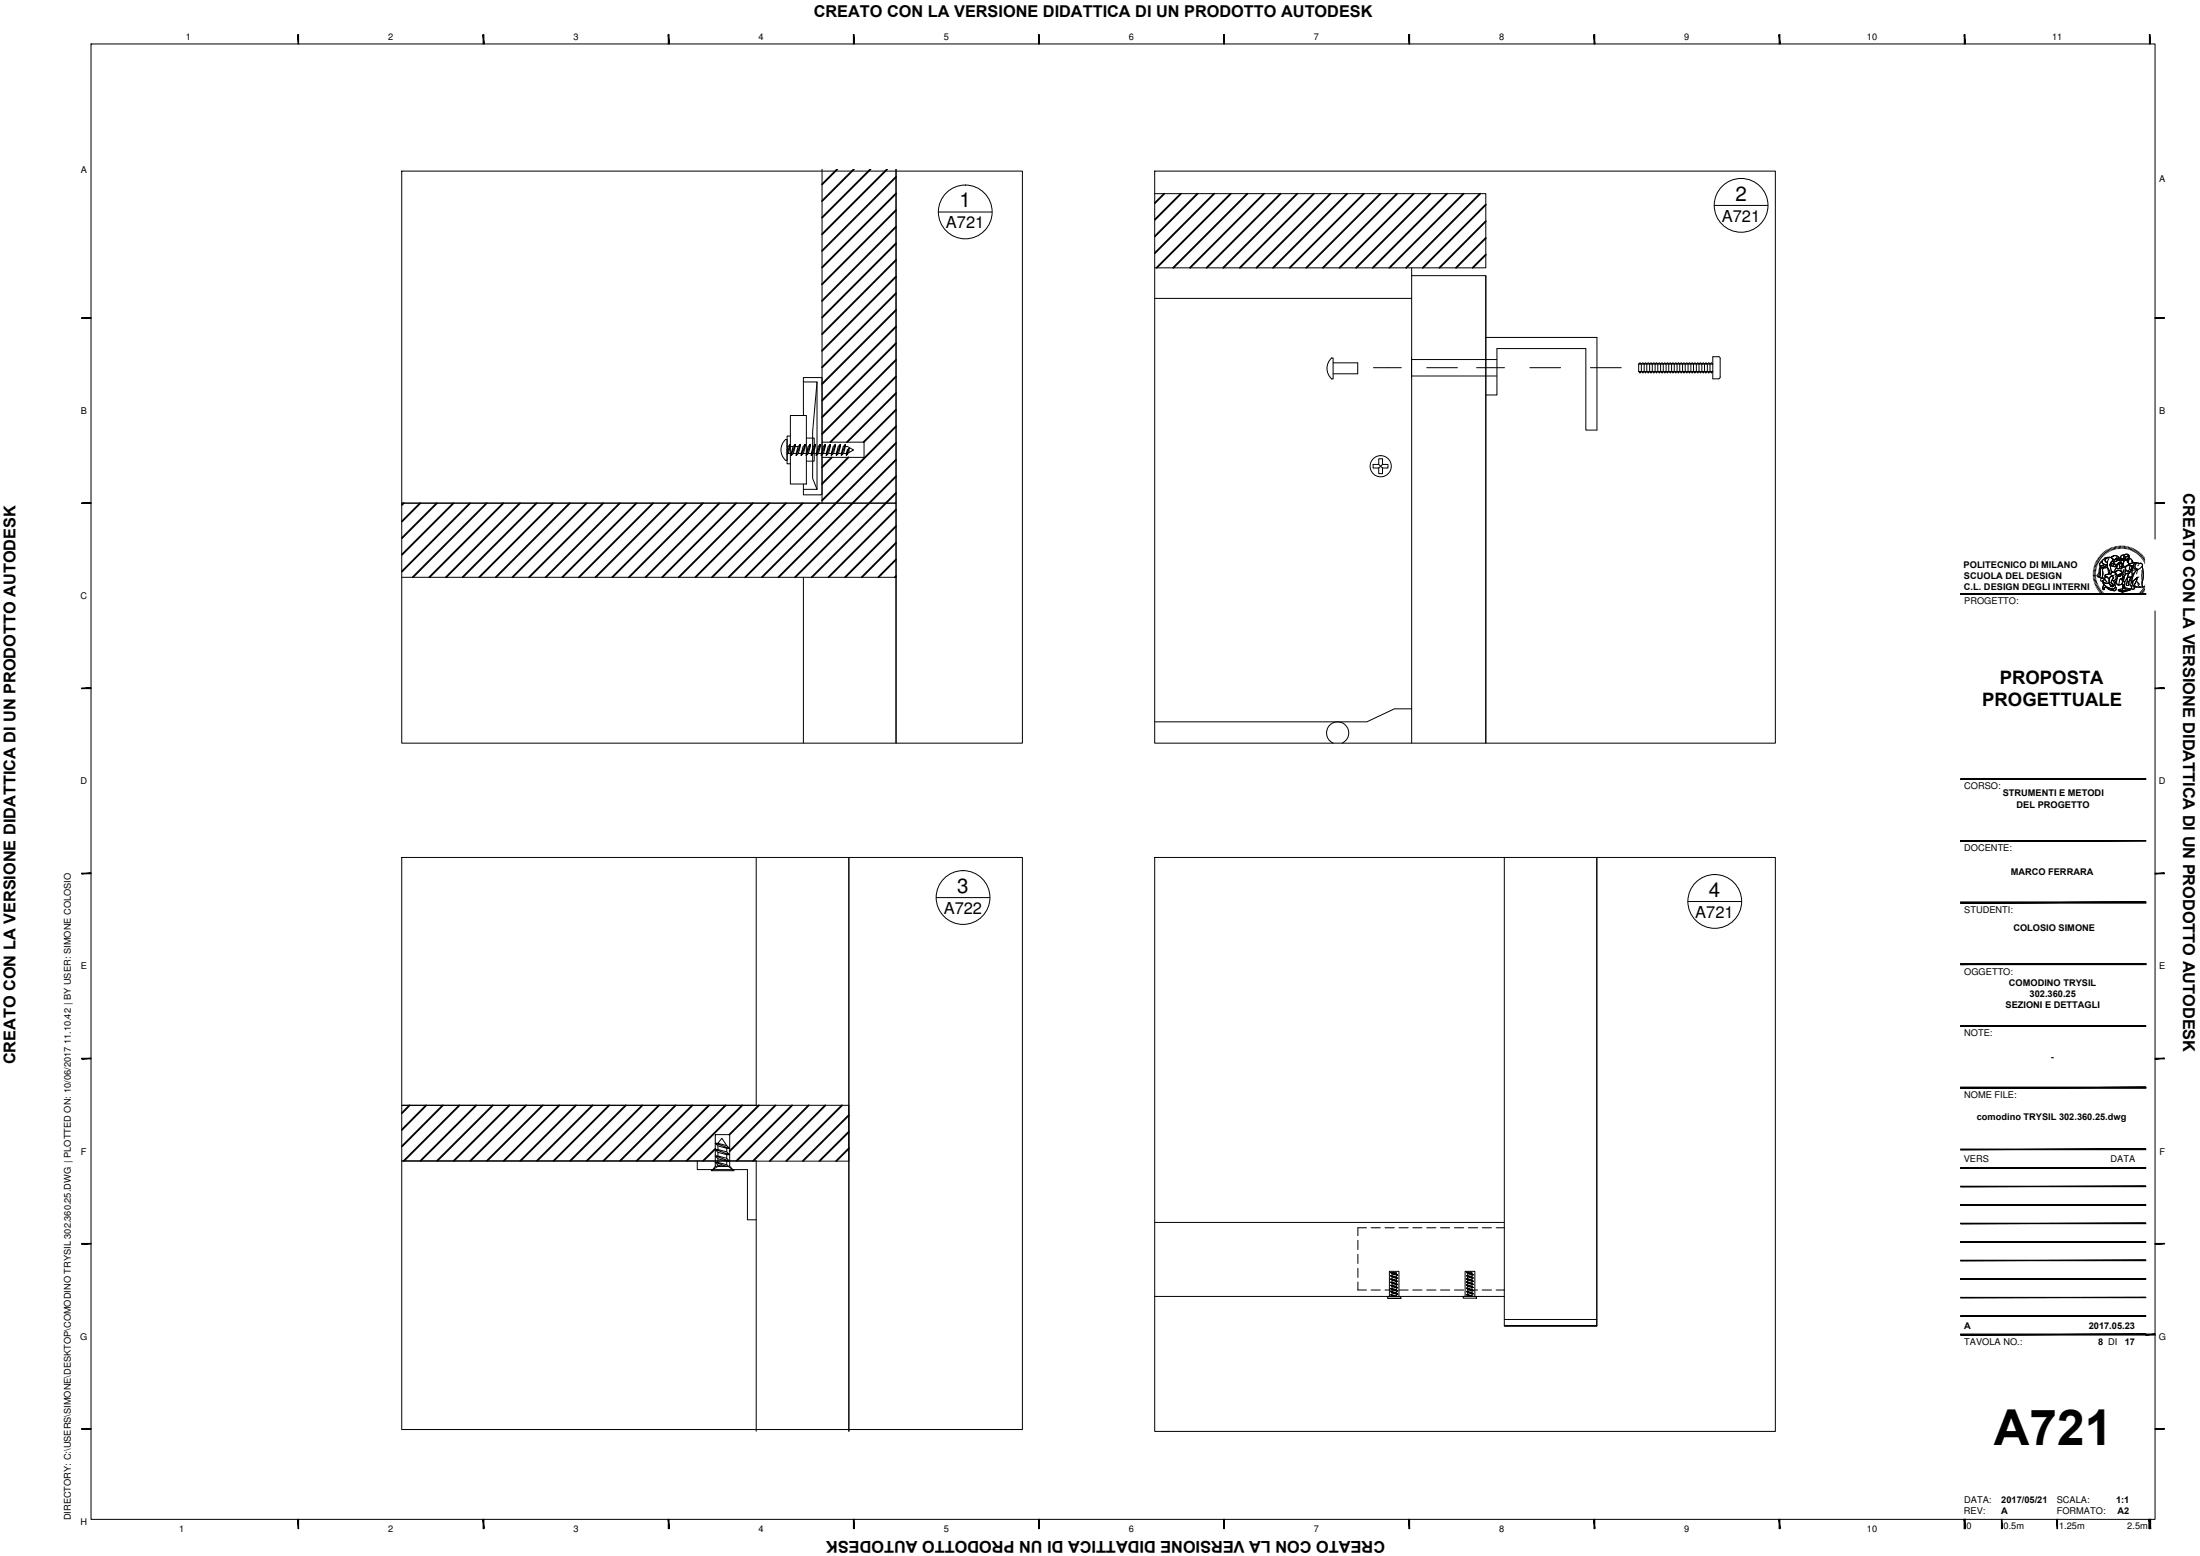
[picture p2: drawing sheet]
<svg xmlns="http://www.w3.org/2000/svg" width="594mm" height="420mm" viewBox="0 0 594 420" stroke-linecap="round" stroke-linejoin="round" font-family="sans-serif">
<g fill="none" stroke="#000" stroke-width=".51">
<path d="M226.1 45.7l-4.1 4.1M230.6 45.7l-8.6 8.6M235.1 45.7l-13.1 13.1M239.6 45.7l-17.6 17.6M242 47.8l-20 19.9M242 52.3l-20 19.9M242 56.7l-20 20.1M314.4 52.3l-2.5 2.5M318.9 52.3l-7 7M323.4 52.3l-11.5 11.5M327.9 52.3l-16 16M332.3 52.3l-20 20"/>
<path d="M336.8 52.3l-20 20M341.3 52.3l-20 20M345.8 52.3l-20 20M350.3 52.3l-20 20M354.8 52.3l-20 20M359.3 52.3l-20 20M363.8 52.3l-20 20M368.3 52.3l-20 20M372.8 52.3l-20.1 20M377.3 52.3l-20.1 20M381.7 52.3l-20 20M386.2 52.3l-20 20"/>
<path d="M390.7 52.3l-20 20M395.2 52.3l-20 20M399.7 52.3l-20 20M401.2 55.3l-17 17M401.2 59.7l-12.5 12.6M242 61.2l-20 20.1M242 65.7l-20 20M242 70.2l-20 20M242 74.7l-20 20M242 79.2l-20 20M401.2 64.3l-8 8M401.2 68.8l-3.5 3.5"/>
<path d="M242 83.7l-20 20M242 88.2l-20 20M242 92.7l-20 20M242 97.2l-20 20M242 115.1l-20 20M242 119.6l-36.3 36.3M242 101.7l-17.8 17.7M242 106.1l-13.3 13.3M242 110.6l-8.8 8.8M109 135.9l-.5 .4M113.5 135.9l-5 4.9M118 135.9l-9.5 9.4"/>
<path d="M122.5 135.9l-14 13.9M126.9 135.9l-18.4 18.4M131.4 135.9l-20 20M135.9 135.9l-20 20M140.4 135.9l-20 20M144.9 135.9l-20 20M149.4 135.9l-20 20M153.9 135.9l-20 20M158.4 135.9l-20 20M162.9 135.9l-20 20M167.4 135.9l-20.1 20M171.9 135.9l-20.1 20"/>
<path d="M176.3 135.9l-20 20M180.8 135.9l-20 20M185.3 135.9l-20 20M189.8 135.9l-20 20M194.3 135.9l-20 20M198.8 135.9l-20 20M203.3 135.9l-20 20M207.8 135.9l-20 20M212.2 135.9l-19.9 20M216.8 135.9l-20 20M221.3 135.9l-20.1 20M224.6 123.5l-2.6 2.7"/>
<path d="M229.1 123.5l-7.1 7.2M242 124.1l-31.8 31.8M242 128.6l-27.3 27.3M242 133.1l-22.8 22.8M242 137.6l-18.3 18.3M242 142.1l-13.8 13.8M242 146.6l-9.3 9.3M242 151.1l-4.8 4.8M242 155.5l-.3 .4M110.6 298.5l-2.1 2.1M115.1 298.5l-6.6 6.6M119.6 298.5l-11.1 11.1"/>
<path d="M124.1 298.5l-15 15M128.6 298.5l-15 15M133.1 298.5l-15 15M137.6 298.5l-15.1 15M142.1 298.5l-15.1 15M146.5 298.5l-15 15M151 298.5l-15 15M155.5 298.5l-15 15M160 298.5l-15 15M164.5 298.5l-15 15M169 298.5l-15 15M173.5 298.5l-15 15"/>
<path d="M178 298.5l-15 15M182.4 298.5l-14.9 15M187 298.5l-15.1 15M191.5 298.5l-15.1 15M195.9 298.5l-15 15M200.4 298.5l-15 15M204.9 298.5l-7.9 7.9M209.4 298.5l-12.4 12.3M213.9 298.5l-15 15M218.4 298.5l-15 15M222.9 298.5l-15 15M227.4 298.5l-15.1 15"/>
<path d="M193.2 310.2l-3.3 3.3M229.2 301.1l-12.4 12.4M229.2 305.6l-7.9 7.9M229.2 310.1l-3.4 3.4"/>
</g>
<g fill="none" stroke="#000" stroke-width=".27">
<path d="M24.6 11.9h557.3v398.4h-557.3zM80.5 9.4h.1v2.5zM80.5 9.4l.1 2.5h-.1zM130.5 9.4h.2v2.5zM130.5 9.4l.2 2.5h-.2zM180.5 9.4h.2v2.5zM180.5 9.4l.2 2.5h-.2zM230.4 9.4h.3v2.5zM230.4 9.4l.3 2.5h-.3zM280.4 9.4h.3v2.5zM280.4 9.4l.3 2.5h-.3zM330.4 9.4h.3v2.5z"/>
<path d="M330.4 9.4l.3 2.5h-.3zM380.4 9.4h.2v2.5zM380.4 9.4l.2 2.5h-.2zM430.4 9.4h.2v2.5zM430.4 9.4l.2 2.5h-.2zM480.4 9.4h.2v2.5zM480.4 9.4l.2 2.5h-.2zM530.4 9.4h.2v2.5zM530.4 9.4l.2 2.5h-.2zM580.4 9.4h.2v2.5zM580.4 9.4l.2 2.5h-.2zM222 45.7v90.2"/>
<path d="M311.9 52.3h89.3v20h-89.3M381.2 72.3v2.1M401.2 74.4v126.2v-126.2h-20v126.2M22.1 86l2.5-.2v.2zM22.1 85.8h2.5l-2.5 .2zM311.9 80.6h69.3M359.6 96.6a3.8 3.8 0 0 0 0 5.7h.4v-5.6h-.4M360 98h6.6v2.9h-6.6M370.9 99.3h7.5M381.2 97.1h22.9M381.2 96.6v5.4M385.3 99.3h8.3"/>
<path d="M398.7 99.3h7.6M401.2 91.1h30v25h-3v-22h-24v12.6h-3M413.1 99.3h8.3M429.5 99.3h8.3M442.5 98.3v2M442.9 97.9l.3 .4 .4-.4 .4 .4 .4-.4 .3 .4 .4-.4 .4 .4 .3-.4 .4 .4 .4-.4 .3 .4 .4-.4 .4 .4 .4-.4 .3 .4 .4-.4 .3 .4 .5-.4 .3 .4 .4-.4 .3 .4 .4-.4 .4 .4 .4-.4 .3 .4 .4-.4 .4 .4 .3-.4 .4 .4 .4-.4 .3 .4 .4-.4 .4 .4 .4-.4 .3 .4 .4-.4 .4 .4 .4-.4 .3 .4 .4-.4 .4 .4 .4-.4 .3 .4 .4-.4 .4 .4 .3-.4 .4 .4 .4-.4 .3 .4 .4-.4 .4 .4 .3-.4 .4 .4h-20zM443.2 98.3v2M444 98.3v2M444.7 98.3v2M445.5 98.3v2M446.2 98.3v2M446.9 98.3v2"/>
<path d="M447.7 98.3v2M448.4 98.3v2M449.1 98.3v2M449.9 98.3v2M450.6 98.3v2M451.4 98.3v2M452.1 98.3v2M452.9 98.3v2M453.6 98.3v2M454.3 98.3v2M455.1 98.3v2M455.8 98.3v2"/>
<path d="M456.6 98.3v2M457.3 98.3v2M458.1 98.3v2M458.8 98.3v2M459.6 98.3v2M460.3 98.3v2M461 98.3v2M461.8 98.3v2M464 96.3h-1.5v6h1.5M464 96.3l.5 .5M464.5 96.8v5l-.5 .5M581.9 86l2.5-.2v.2z"/>
<path d="M581.9 85.8h2.5l-2.5 .2zM213.4 120l-.6 .6-.3 .9M213.4 117.7h-.9v7.5h.9M213.4 112.2h4.3v18.5h-4.3zM214.7 120l-.6 .6-.5 2.4 1.1-3-.5 2.4-.6 .6M216.1 120l-.6 .6-.5 2.4 1.1-3-.5 2.4-.6 .6M216.9 103.1v9.1M217.5 120l-.6 .6-.5 2.4 1.1-3-.6 2.4-.5 .6M217.7 118.3h2.2v6.2h-2.2M218.8 120l-.6 .6-.5 2.4 1.1-3-.5 2.4-.6 .6M220.2 120l-.6 .6-.5 2.4 1.1-3-.5 2.4-.6 .6M220.6 103.1l-1.2 13.4v12.7l1.2 2.9h-3.7v1.5h4.7l.4-.3"/>
<path d="M221.5 120l-.6 .6-.5 2.4 1.1-3-.5 2.4-.6 .6M222 119.4h11.3v4.1h-11.3M222 102.1l-.2-.2-4.9 .1v1.1h3.7v29M222.9 120l-.6 .6-.5 2.4 1.1-3-.5 2.4-.6 .6M224.2 120l-.6 .6-.5 2.4 1.1-3-.5 2.4-.6 .6M225.6 120l-.6 .6-.5 2.4 1.1-3-.5 2.4-.6 .6M226.9 120l-.6 .6-.5 2.4 1.1-3-.5 2.4-.6 .6M228.3 120l-.6 .6-.5 2.4 1.1-3-.5 2.4-.6 .6M381.2 101.5h22.9M442.5 100.3h20l-.4 .4-.3-.4-.4 .4-.4-.4-.3 .4-.4-.4-.4 .4-.3-.4-.4 .4-.4-.4-.3 .4-.4-.4-.4 .4-.4-.4-.3 .4-.4-.4-.4 .4-.4-.4-.3 .4-.4-.4-.4 .4-.4-.4-.3 .4-.4-.4-.4 .4-.3-.4-.4 .4-.4-.4-.3 .4-.4-.4-.4 .4-.4-.4-.3 .4-.4-.4-.3 .4-.5-.4-.3 .4-.4-.4-.3 .4-.4-.4-.4 .4-.4-.4-.3 .4-.4-.4-.4 .4-.3-.4-.4 .4-.4-.4-.3 .4-.4-.4-.4 .4-.4-.4-.3 .4zM22.1 135.9l2.5-.1v.1zM22.1 135.8h2.5l-2.5 .1z"/>
<path d="M108.5 135.9h133.5v64.7v-154.9v90.2zM212.2 124.3h.3v-5.6a1.72 1.72 0 0 0-1.3 1.2 3.8 3.8 0 0 0 1 4.4M212.5 122.3l.9-2.3-.5 2.4-.4 .3M212.5 120.6h.3M212.9 122.4h.7M213.4 120.6h.7M214.2 122.4h.8M214.7 120.6h.8M215.6 122.4h.8M216.9 130.7v1.4M216.9 122.4h.8M218.3 122.4h.8"/>
<path d="M219.7 122.4h.7M221 122.4h.8M222.4 122.4h.7M223.7 122.4h.8M225.1 122.4h.7M226.4 122.4h.8M227.8 122.4h.7M228.3 120.6h.6l1.6 .9-1.3 .7M229.3 121l-.5 .5-.3 1.5 .8-2-.1 1.2-.7 .8M372.3 125.4v-1.5h1v1.5M372.3 126.4v1.5h1v-1.5M372.3 125.4h-1.5v1h1.5"/>
<path d="M372.3 125.4l1 1M373.3 125.4h1.5v1h-1.5M373.3 125.4l-1 1M581.9 135.9l2.5-.1v.1zM581.9 135.8h2.5l-2.5 .1zM108.5 155.9h133.5M216.9 155.9v44.7M565.2 154.7h.7M565.2 155h.7M565.3 154.4h.6M565.3 154l.6 .1M565.3 153.6l.7 .2"/>
<path d="M565.4 153.3l.7 .1M565.5 152.9l.7 .2M565.6 152.6l.7 .2M565.7 152.2l.7 .3M565.9 151.9l.6 .3M565.9 155.4h-.7M565.9 155.7l-.7 .1M565.9 156l-.6 .1M566 156.4l-.7 .1M566 151.6l.7 .3M566.1 156.7l-.7 .1M566.2 157l-.7 .2"/>
<path d="M566.2 151.3l.6 .4M566.2 157.3l-.6 .2M566.4 157.6l-.7 .2M566.4 151l.6 .4M566.5 157.9l-.6 .3M566.6 150.7l.5 .4M566.6 158.2l-.6 .3M566.8 150.4l.5 .4M566.8 158.5l-.6 .3M567 158.8l-.6 .3M567 150.1l.5 .5M567.1 152.7l1.5 .3 .4-.4 .1 .7h-1.5a.41 .41 0 0 1-.4-.2 .41 .41 0 0 1-.1-.4z"/>
<path d="M567.1 152.7l.1 .4M567.1 159l-.5 .4M567.3 149.9l.5 .4M567.3 151.8l.4-.4v.6l.2 .3 1.1 .4-.4 .3-1.5-.3a.5 .5 0 0 1 .2-.9zM567.3 153.2l-.3 .6-.1 1.3-.4 .7 .5 .1M567.3 159.3l-.5 .4M567.5 153.3h.5l-.2 .4-.1 2.4-.8-.2 .3-.9v-1.2zM567.5 153.3l-.3 .5v1.4l-.3 .7 .8 .2M567.5 149.6l.5 .5M567.5 159.6l-.5 .4M567.7 151.4l-.5 .6a.46 .46 0 0 0-.2 .6 .46 .46 0 0 0 .7 .2l.8 .2 .5-.4M567.7 159.8l-.5 .4"/>
<path d="M567.8 151.3l.7-.7 1.3-.1-1 .3-.4 .4 .2 .4 .5 .3-.1 .8-1.2-.5-.1-.2zM567.8 149.4l.4 .5M567.8 156.8v.3l.6 .4h.9l.3-.2M567.9 153.3l1.2-.1 .6 1.2v.5l-1.3 .4 .1 .6a.41 .41 0 0 1-.6 .2 .41 .41 0 0 1-.1-.6v-1.8zM567.9 157.2l.5 .3h.9l.3-.2 .1 .5 .3 .3-.1 .2 .3-.2 .2 .4-.1-.5 .3 .4-.2-.5 .4 .1-.8-.7 .3-.7 .5 .2 .4 1.4-.3 .8-.7 .1-1.5-.7a1.2 1.2 0 0 1-.8-1.2zM567.9 157.2v.4l.7 .7 2.1 1M568 153.3l-.2 .4v2.4M568.1 157.8l.8 .7 1.3 .6 .7-.1 .3-.6 .2 .8-.2 .3h-.4l-1-.2-.6-.4a.61 .61 0 0 0-1-.1l-.1 .1 .2 .2-.3 .1-.2-.4zM568.1 157.8l-.3 1 .2 .4 .3-.1a.26 .26 0 0 1-.2-.3 .26 .26 0 0 1 .3-.2h.4l1.1 .8 1.2 .1 .3-.3-.1-.7M568.1 149.1l.4 .6M568.3 156.3l-.8-.2-.2 .2v.6h.3l.5-.3h.4l.4 .5M568.3 148.9l.4 .6"/>
<path d="M568.5 155.3l1.2-.4 .3 .1 .2-.4 .4-.1 .6 .2 .4 .6a.84 .84 0 0 1-.2 1.1l-.6 .4-.2-.1a.33 .33 0 0 1-.2-.3 .33 .33 0 0 1 .4-.3l-.2-.3a.58 .58 0 0 0-.7-.1 .58 .58 0 0 0-.3 .7l-.7-.7-.4 .1zM568.5 155.9l.4-.2 .7 .7-.1 1.1h-1.1l-.6-.4v-.3l.6-.2-.1-.3zM568.6 150.9l1-.4 .6 .1 .3 .8-.6 .6a.76 .76 0 0 0 0 1l.1 .5a.71 .71 0 0 0 .6 .9v.1l-.5 .1-.1 .4-.3-.1v-.5l-.6-1.3v-1.2l-.7-.5zM568.6 148.7l.4 .6M568.8 155.6l.8 .8M568.9 155.7l-.6 .5 .1 .4M568.9 148.5l.4 .6M569.1 153.2l-1.5 .1a.53 .53 0 0 0-.6 0 .53 .53 0 0 0-.2 .6v.7l-.6 .8 .3 .3M569.2 153.6l.3 1.4M569.2 148.4l.3 .5M569.5 150.8l-.4 1v1.5l.5 .7 .2 1h.3l.1-.4 .4-.1-.1-.1a.74 .74 0 0 1-.5-.9l-.1-.5a1.44 1.44 0 0 1 .6-1.6l-.1-.5-.4-.3-.6-.1-1 .2-.6 .6-.1 .7 .2 .3 1 .3M569.5 148.2l.3 .6"/>
<path d="M569.7 154.9l-1.1 .3-.2 .5 .2 .1M569.8 150.5l-.8 .1-.5 .5-.1 .3 .6 .5M569.9 148l.2 .6M570 152.4l.7-.3 .3 .2-.3 .2 .1 .5-.7-.2zM570 155.6h.3a.41 .41 0 0 1 .4 .4 .41 .41 0 0 1-.3 .4l-.4 1 .8 .7-.4-.2 .2 .5-.3-.4v.5l-.1-.4-.3 .2 .1-.2-.4-.6v-1.1zM570 151.8l.9-.3-.1 .5-1.1 .5zM570 155.6l.4 .1a.36 .36 0 0 1 .4 .4 .36 .36 0 0 1-.4 .3l-.2 .5a.39 .39 0 0 0-.1 .5 .39 .39 0 0 0 .4 .2l.3 .5-.4-.2 .2 .5-.3-.4 .1 .5-.2-.4-.3 .2 .1-.2-.4-.4-.1-1.1zM570 152.4l.1 .4 .7 .2M570.1 150.6l.7-.6 .7 .1 .7 .5-.1 .3-.5-.3-.1 .2-.5 .3-.6-.2M570.2 150.4l.6-.4h.6l.6 .3a.3 .3 0 0 1 .2 .5 .3 .3 0 0 1-.5-.1l-.9 .4-.7-.5zM570.2 147.9l.2 .6M570.4 150.9l.7 .2 .5-.5 .4 .2-.3 .6-.3 .3-.5-.3-.5 .2z"/>
<path d="M570.6 147.8l.2 .6M570.6 154.5l.7 .2M570.7 152.4l.9 .1h-.2l-.1 .5h-.3l-.3-.1zM570.7 156.8l.5 1.7-.3 .5-.7 .1M570.8 152.1l.2 .2M570.8 151.8v.2l-1.1 .5M570.8 155.4l-.7 .1M570.9 147.7l.2 .7M570.9 151.5l-.3 .5M571 155l.7 .5h.1M571.1 152.4a.35 .35 0 0 0-.4 .2 .35 .35 0 0 0 .3 .5 .35 .35 0 0 0 .4-.4l.2-.3-.6 .1M571.2 155.5l.2 .4-.1 .5-.5 .4-.4-.2"/>
<path d="M571.2 154.7v-.3l.6-.4 1 .2 .3 .5v.3l-.4-.1-1 .4 .6 .4 .8-1-.3-.5-.5-.2h-.5l-.6 .7-.1-.1 .2-1.1 .2-.2 .3 .2h1.1l.2-.3 .3-.1-.1-.3 .7 .2-.1 .5 .2 .5-.3 .4 .2 .7-.4 .5-.5 .3-.1 .5-.3-.1 .3 .3 .2-.1-.1 .4 .3-.2-.3 1.1-1.1 .2-.8-.7 .4-.6 .1-1.1M571.2 154.4l.7-.4 .9 .2 .2 .3a.22 .22 0 0 1 .1 .4 .22 .22 0 0 1-.3 0l-1.2 .6zM571.2 157.3l.8 .7M571.2 147.6l.2 .7M571.3 154.7l.3 .5a.78 .78 0 0 1-.3 1.2M571.4 151.4l.1 .1M571.5 153.3l-.4 .5v.8M571.5 151l.2 .1M571.6 156.7v1M571.6 147.5l.1 .7M571.6 151.1h.1M571.7 155.3l1.1-.3-.1 .4-.5 .3-.5-.2z"/>
<path d="M571.7 156.1l-.3 .9-.4 .5M571.9 151.2l.9-.2 .2 .4-.5 .1zM572 152.1l.6-.3 .3 .1 .4 .8 .1 .4h-.4l.1-.3v-.5l-.6-.4-.3 .3 .2 1.3h-.6l-.3-.4 .2-.2zM572 150.9l-.3 .5-.3 .3-.5-.3-.5 .2M572 147.5v.6M572 159.2l2-.4 1.2 .2-2.1 .6zM572 159.2l1.1 .4v.3l-1.1-.4zM572.2 152l.4-.1 .5 .4v.9l-.2 .3h-.5zM572.3 147.5v.6M572.3 151.1l.2-.4h.3l.4 .4v.2l-.2 .1M572.4 156.4l-.4 1.6 1.1-.2M572.4 155.5h.1"/>
<path d="M572.4 150.8h.7l.1 .5-.2 .1-.2-.4-.5 .1zM572.5 155.2l.1 .1M572.5 155.4v.1M572.5 155.2v.1M572.5 152.2l-.1 .1M572.6 147.4l.1 .7M572.7 156.3l.3 .1 .1-.5 .5-.3-.3 1.3-.1-.4-.2 .1zM572.7 151.2l-.5-.1-.3 .1 .6 .3 .5-.1-.3-.4 .1 .3M572.8 153.6v.6M572.8 155l-.1 .4-.4 .3-.4-.1-.1-.2M572.8 152.1l.3 .2-.1 .2M573 152.2l-.4-.3-.4 .3 .2 .8-.1 .6h-.4l-.4-.3 .6-1.4 .7-.1 .3 .3 .3 1-.3 .2-.1-.3"/>
<path d="M573 147.4v.7M573.1 152.5l-.2 .1M573.1 152.4v.5h-.7M573.1 153.2l-.3 .3h-.4M573.1 159.6l2.1-.6v.3l-2.1 .6zM573.1 159.6v.3M573.2 151.3l.2-.2 .1 .3-.3 1M573.3 155.8h.1M573.3 156.4l-.2 .5 .3-.2M573.3 150.8l.1 .4M573.3 152.8l-.1-.5 .3-.4-.1-.8-.2 .2-.1-.4-.5-.3 .3-.6 .8-.1-.2 .6 .1 .9h.2v-.5l.3 .4 .4-.2-.1 .6 .1 .1 .2-.2 .1 .4a.28 .28 0 0 1 .2 .3 .28 .28 0 0 1-.2 .3l-.8 .4M573.3 147.4v.7"/>
<path d="M573.4 156.1l-.1 .3-.1-.2M573.4 153.8l-.1 1.4M573.4 153l.5 .3M573.6 157.8l.2 1-.3-.5-.3 .7zM573.6 155l-.5 .4 .1 .4M573.6 155.6l-.5 .3-.1 .5-.3-.1 .3 .3 .2-.1M573.7 153.9l-.4 .8M573.7 149.9l-.8 .1-.3 .3v.3M573.7 147.5l-.1 .6M573.8 149.8l.6-.1a.54 .54 0 0 1 .6 .6l-.2 1.2-.3 .3v-.7l.3-.4-.2-.6-.6 .2-.2 1.1h-.2l-.1-.9zM573.8 150.9l.2 .3 .5-.1M573.8 149.8l.6-.2 .4 .2 .2 .4-.2 1.3-.3 .3v-.7l.3-.4-.2-.6-.6 .2-.2 1.1h-.2l-.1-.9z"/>
<path d="M574 150.3l.6-.2 .2 .6-.3 .4-.6 .1-.1-.4zM574 155l.8-.1-.4 1.2-.7 1 .1 .7-.4 .1-.1 .6-.2-1.1zM574 150.6l.2 .1M574 155l-.9 2.7 .2 .8-.2 .9 .5-1.1 .3 .8-.3-1.3-.3 .7M574 152.9l.7-.3 1.1 .2 .2 .2-.1 .6-.7 .8-.6 .1-.7-.8zM574.1 151.1h.1M574.1 154l-.3 .4 .1 .6 .9-.1 .5-.7M574.1 147.5l-.1 .7M574.1 150.7h.1M574.2 151h.1M574.4 147.6l-.1 .6M574.4 150.8l.3 .1"/>
<path d="M574.5 155.9l.8-.1-.1 .7-.5 .7 .3 .7-.2 .2-.6-.1zM574.5 150.8v.1M574.7 151.6l.4 .7M574.7 154.1h.1M574.8 147.7l-.2 .6M574.8 152.5l.9-.5 1-.1-.7 1zM574.9 154.9l-.5 1.2-.7 1v.8M574.9 150.6l.6 .4 .6 .9-.9 .4-.4-.3zM574.9 154.1h-.3M575 150.7l.5 .3 .3 .7M575 154.4h-.1M575.1 147.8l-.2 .6"/>
<path d="M575.2 159v.3l-2.1 .6-1.1-.4v-.3l1.1 .4 2.1-.6a5.7 5.7 0 0 0-3.2 .2M575.3 155.9l-.1 .6-.5 .7 .3 .7-.2 .2-.6-.1 .2-.9v-1.1M575.4 154l.4-.1-.1 1.9-1.2 .2 .3-1.1zM575.5 147.9l-.3 .6M575.5 153.7l-.1 .4M575.5 152.8h.4l.1 .4M575.6 151.5l.5 .4M575.7 155.8l-1.2 .2M575.7 157.2l-.1 .2 .2 .2M575.8 148l-.3 .6M575.8 154l-.1 1.7-.6 1.4 .2 .9 .3 .4M576 156.9l1.1-1-.1 .6-.8 1.5v.5a.34 .34 0 0 1 .2 .3 .34 .34 0 0 1-.3 .3l-.6-.2z"/>
<path d="M576 152.9l.3-.6 .5-.4 1.3 .2 .5 .4-.2 .5-1.2 .9-.5-.1-.7-.6M576 153.2l-.9 1.2h-.5l-.5-.4-.1-.7 .4-.5 .6-.1 .2 .1-.2 1h.3l.4-.5-.1-.5-.7-.3-.5 .1-.4 .4-.1 .5M576.1 154.7v.6M576.1 148.1l-.3 .7M576.4 148.3l-.3 .6M576.5 153.9l-.9 .1M576.6 158.1l.5 .4M576.7 148.5l-.3 .6M576.8 151.9l-1.2 .2-.8 .4M576.8 152.2l.2-.2 .7 .2a.56 .56 0 0 1 .9 .3l-.2 .5 .4 1.6-.2 1.9a2.16 2.16 0 0 0 0 1.8l.1 .2h-2.5v-.5l.8-1.5 .1-.6-1.5 1.4 .5-2 .4-.9a.81 .81 0 0 1 .9-.6l-.9-.6v-.4zM576.9 156.9l.8 .9M576.9 153.9l-.8 1.4-.5 2 1.5-1.4 .5-.1"/>
<path d="M577 152l-.5 1 .2 .4 .7 .4M577 148.6l-.3 .6M577.1 155.9l-.1 .6-.8 1.5v.5a.34 .34 0 0 1 .2 .3 .34 .34 0 0 1-.3 .3h-.2a.37 .37 0 0 1-.4-.3 .37 .37 0 0 1 .2-.4l.3-1.5M577.2 153.9l-.3 1.1M577.3 157.4l.1 .6 .6 .6M577.3 148.9l-.4 .5M577.6 152.5l-.3 .3M577.6 149.1l-.4 .5M577.9 149.3l-.4 .5M577.9 159.9l.5 .5M578.1 159.7l.5 .4M578.2 149.5l-.5 .5"/>
<path d="M578.3 159.4l.6 .5M578.4 154.1v3.3M578.4 153l.4 1.6-.4 3.4 .3 .5h-2.4M578.4 149.8l-.5 .5M578.5 159.2l.6 .4M578.6 150l-.5 .5M578.7 158.9l.6 .4M578.9 150.3l-.6 .5M578.9 158.6l.5 .4M579 158.3l.6 .4M579.1 150.6l-.5 .4M579.2 158l.6 .3"/>
<path d="M579.3 150.9l-.6 .4M579.3 157.7l.7 .3M579.4 157.5l.7 .2M579.5 151.2l-.6 .4M579.5 157.2l.7 .2M579.6 156.9l.7 .1M579.7 151.5l-.6 .4M579.7 156.5l.7 .1M579.7 156.2l.7 .1M579.8 155.9l.7 .1M579.8 155.3h.7M579.8 151.9l-.6 .2"/>
<path d="M579.8 155.5l.7 .1M579.9 155h.6M580 152.2l-.7 .3M580.1 152.5l-.7 .3M580.2 152.8l-.7 .2M580.3 153.2l-.6 .1M580.4 153.6l-.7 .1M580.4 153.9l-.6 .1M580.5 154.6l-.7 .1M580.5 154.2l-.7 .1M567.9 160l-.4 .5M568.2 160.2l-.5 .6"/>
<path d="M568.4 160.5l-.4 .5M568.7 160.7l-.4 .5M568.9 160.8l-.3 .6M569.2 161.1l-.3 .5M569.5 161.2l-.3 .6M569.8 161.3l-.3 .6M570.1 161.5l-.3 .6M570.4 161.6l-.3 .6M570.7 161.7l-.2 .7M571 161.8l-.2 .6M571.3 161.9l-.1 .6M571.7 161.9l-.2 .7"/>
<path d="M572 162l-.1 .7M572.3 162l-.1 .7M572.6 162.1v.6M572.9 162.1l.1 .6M573.3 162.1v.6M573.6 162v.7M573.9 162l.1 .7M574.2 161.9l.2 .7M574.5 161.9l.2 .6M574.9 161.8l.1 .6M575.2 161.7l.2 .6M575.5 161.6l.2 .6"/>
<path d="M575.8 161.4l.3 .6M576.1 161.3l.3 .6M576.4 161.1l.3 .6M576.7 161l.3 .5M576.9 160.8l.4 .5M577.2 160.6l.4 .5M577.4 160.4l.5 .5M577.7 160.2l.4 .5M22.1 185.9l2.5-.1v.1zM22.1 185.8h2.5l-2.5 .1zM381.2 191.4h-4.7l-7.4 3.5h-57.2M581.9 185.9l2.5-.1v.1z"/>
<path d="M581.9 185.8h2.5l-2.5 .1zM360 200.6a2.98 2.98 0 0 1-1.1-4.5 2.98 2.98 0 0 1 4.7 0 2.98 2.98 0 0 1-1.2 4.5M22.1 235.9l2.5-.1v.1zM22.1 235.8h2.5l-2.5 .1zM204.2 231.6v66.9h-95.7h120.7v15h-120.7M229.2 231.6v154.9M406.2 231.6v126.4h25h-25M431.2 231.6v126.4M581.9 235.9l2.5-.1v.1zM581.9 235.8h2.5l-2.5 .1zM22.1 285.9l2.5-.1v.1zM22.1 285.8h2.5l-2.5 .1z"/>
<path d="M581.9 285.9l2.5-.1v.1zM581.9 285.8h2.5l-2.5 .1zM108.5 313.5h95.7v73M188.3 313.5v2.3h13.5v13.6h2.4M192.1 316.1l1.8-1.2h2.8l1.5 1.2zM193.2 308.7l.7 .7 2.3 .7h.8l-3.8-1.4h.7l2.3 .6 .8 .8M193.2 310.4l.7 .8 2.3 .6h.8l-3.8-1.4h.7l2.3 .6 .8 .8M193.2 312.1l.7 .8 2.3 .6h.8l-3.8-1.4h.7l2.3 .7 .8 .7M193.2 313.9l.7 .7 1.2 .3M193.2 306.4h3.8v8.5h-3.8zM193.2 314.9l-.7 .9M193.9 308.7l1-1.3 1.3 1.9"/>
<path d="M193.9 309.4v1M193.9 311.2v.9M193.9 312.9v1M193.9 314.6v.3M196.1 314.9l-2.9-1h.7l2.3 .6 .5 .4M196.2 310.1v.9M196.2 311.8v1M196.2 313.5v1M197 314.9l.9 .9M22.1 335.9l2.5-.1v.1zM22.1 335.8h2.5l-2.5 .1zM311.9 330.1h94.3"/>
<path d="M366.7 334.9v2.5M366.7 338.7v2.5M369 331.5h-2.3v2.2M370.2 331.5h2.5M374 331.5h2.5M377.8 331.5h2.5M381.5 331.5h2.5M385.3 331.5h2.5M389 331.5h2.5M392.8 331.5h2.5M396.5 331.5h2.5M400.2 331.5h2.5"/>
<path d="M404 331.5h2.3M581.9 335.9l2.5-.1v.1zM581.9 335.8h2.5l-2.5 .1zM311.9 350.1h94.3M366.7 346.2v2.1h2.3M366.7 342.4v2.5M370.2 348.3h2.5M374 348.3h2.5M374.7 350.2h3.6v.4h-3.6zM375.2 343.3h2.6v6.8h-2.6zM375.5 347.1l.4 .3 1.5 .3-1.9-.6 1.6 .3 .3 .3M375.5 347.9l.4 .4 1.5 .3-1.9-.7 1.6 .3 .3 .4"/>
<path d="M375.5 348.8l.4 .3 1.5 .4-1.9-.7 1.6 .3 .3 .4M375.5 345.4l.4 .3 1.5 .3-1.9-.6 1.6 .3 .3 .3M375.5 346.2l.4 .4 1.5 .3-1.9-.7 1.6 .3 .3 .4M375.5 343.6l.4 .4 1.5 .3-1.9-.7 1.6 .4 .3 .3M375.5 344.5l.4 .4 1.5 .3-1.9-.7 1.6 .3 .3 .4M375.5 349.6l1 .6M375.9 343.6h1.2v.4M375.9 344v.5M375.9 344.9v.5M375.9 345.7v.5M375.9 346.6v.5M375.9 347.4v.5"/>
<path d="M375.9 348.3v.5M375.9 349.1v.5M375.9 350v.2M377 350.2l-1.5-.6 1.6 .3 .2 .3M377.1 344.3v.5M377.1 345.2v.5M377.1 346v.5M377.1 346.9v.5M377.1 347.7v.5M377.1 348.6v.5M377.1 349.5v.4M377.8 348.3h2.5"/>
<path d="M381.5 348.3h2.5M385.3 348.3h2.5M389 348.3h2.5M392.8 348.3h2.5M395.1 350.1h3.6v.4h-3.6zM395.6 343.3h2.7v6.8h-2.7zM396 347l.3 .4 1.5 .3-1.8-.7 1.5 .3 .3 .4M396 347.8l.3 .4 1.5 .3-1.8-.7 1.5 .4 .3 .3M396 348.7l.3 .4 1.5 .3-1.8-.7 1.5 .3 .3 .4M396 345.3l.3 .4 1.5 .3-1.8-.7 1.5 .3 .3 .4M396 346.1l.3 .4 1.5 .3-1.8-.7 1.5 .3 .3 .4M396 343.5l.3 .4 1.5 .4-1.8-.8 1.5 .4 .3 .4"/>
<path d="M396 344.4l.3 .4 1.5 .3-1.8-.7 1.5 .3 .3 .4M396 349.6l.3 .3 .6 .2M396.3 343.5h1.2v.4M396.3 343.9v.5M396.3 344.8v.5M396.3 345.7v.4M396.3 346.5v.5M396.3 347.4v.4M396.3 348.2v.5M396.3 349.1v.5M396.3 349.9v.2M396.5 348.3h2.5"/>
<path d="M397.4 350.1l-1.4-.5 1.5 .3 .2 .2M397.5 344.3v.4M397.5 345.1v.5M397.5 346v.4M397.5 346.8v.5M397.5 347.7v.5M397.5 348.5v.5M397.5 349.4v.5M400.2 348.3h2.5M404 348.3h2.3M406.2 356.3h25M22.1 385.9l2.5-.1v.1z"/>
<path d="M22.1 385.8h2.5l-2.5 .1zM581.9 385.9l2.5-.1v.1zM581.9 385.8h2.5l-2.5 .1zM80.5 410.3h.1v2.5zM80.5 410.3l.1 2.5h-.1zM130.5 410.3h.2v2.5zM130.5 410.3l.2 2.5h-.2zM180.5 410.3h.2v2.5zM180.5 410.3l.2 2.5h-.2zM230.4 410.3h.3v2.5zM230.4 410.3l.3 2.5h-.3zM280.4 410.3h.3v2.5z"/>
<path d="M280.4 410.3l.3 2.5h-.3zM330.4 410.3h.3v2.5zM330.4 410.3l.3 2.5h-.3zM380.4 410.3h.2v2.5zM380.4 410.3l.2 2.5h-.2zM430.4 410.3h.2v2.5zM430.4 410.3l.2 2.5h-.2zM480.4 410.3h.2v2.5zM480.4 410.3l.2 2.5h-.2zM530.4 410.3h.2v2.5zM530.4 410.3l.2 2.5h-.2zM540.5 410.3h.1v2.5z"/>
<path d="M540.5 410.3l.1 2.5h-.1zM555.4 410.3h.2v2.5zM555.4 410.3l.2 2.5h-.2zM580.3 410.3h.5v2.5zM580.3 410.3l.5 2.5h-.5zM580.4 410.3h.2v2.5zM580.4 410.3l.2 2.5h-.2z"/>
<circle cx="372.8" cy="125.9" r="2.86"/>
</g>
<g fill="#000">
<path d="M80.5 9.4l.1 2.5v-2.5zM80.5 9.4l.1 2.5h-.1z"/>
<path d="M130.5 9.4l.2 2.5v-2.5zM130.5 9.4l.2 2.5h-.2z"/>
<path d="M180.5 9.4l.2 2.5v-2.5zM180.5 9.4l.2 2.5h-.2z"/>
<path d="M230.4 9.4l.3 2.5v-2.5zM230.4 9.4l.3 2.5h-.3z"/>
<path d="M280.4 9.4l.3 2.5v-2.5zM280.4 9.4l.3 2.5h-.3z"/>
<path d="M330.4 9.4l.3 2.5v-2.5zM330.4 9.4l.3 2.5h-.3z"/>
<path d="M380.4 9.4l.2 2.5v-2.5zM380.4 9.4l.2 2.5h-.2z"/>
<path d="M430.4 9.4l.2 2.5v-2.5zM430.4 9.4l.2 2.5h-.2z"/>
<path d="M480.4 9.4l.2 2.5v-2.5zM480.4 9.4l.2 2.5h-.2z"/>
<path d="M530.4 9.4l.2 2.5v-2.5zM530.4 9.4l.2 2.5h-.2z"/>
<path d="M580.4 9.4l.2 2.5v-2.5zM580.4 9.4l.2 2.5h-.2z"/>
<path d="M22.1 86h2.5v-.2zM22.1 85.8h2.5l-2.5 .2z"/>
<path d="M581.9 86h2.5v-.2zM581.9 85.8h2.5l-2.5 .2z"/>
<path d="M22.1 135.9h2.5v-.1zM22.1 135.8h2.5l-2.5 .1z"/>
<path d="M581.9 135.9h2.5v-.1zM581.9 135.8h2.5l-2.5 .1z"/>
<path d="M22.1 185.9h2.5v-.1zM22.1 185.8h2.5l-2.5 .1z"/>
<path d="M581.9 185.9h2.5v-.1zM581.9 185.8h2.5l-2.5 .1z"/>
<path d="M22.1 235.9h2.5v-.1zM22.1 235.8h2.5l-2.5 .1z"/>
<path d="M581.9 235.9h2.5v-.1zM581.9 235.8h2.5l-2.5 .1z"/>
<path d="M22.1 285.9h2.5v-.1zM22.1 285.8h2.5l-2.5 .1z"/>
<path d="M581.9 285.9h2.5v-.1zM581.9 285.8h2.5l-2.5 .1z"/>
<path d="M22.1 335.9h2.5v-.1zM22.1 335.8h2.5l-2.5 .1z"/>
<path d="M581.9 335.9h2.5v-.1zM581.9 335.8h2.5l-2.5 .1z"/>
<path d="M22.1 385.9h2.5v-.1zM22.1 385.8h2.5l-2.5 .1z"/>
<path d="M581.9 385.9h2.5v-.1zM581.9 385.8h2.5l-2.5 .1z"/>
<path d="M80.5 410.3l.1 2.5v-2.5zM80.5 410.3l.1 2.5h-.1z"/>
<path d="M130.5 410.3l.2 2.5v-2.5zM130.5 410.3l.2 2.5h-.2z"/>
<path d="M180.5 410.3l.2 2.5v-2.5zM180.5 410.3l.2 2.5h-.2z"/>
<path d="M230.4 410.3l.3 2.5v-2.5zM230.4 410.3l.3 2.5h-.3z"/>
<path d="M280.4 410.3l.3 2.5v-2.5zM280.4 410.3l.3 2.5h-.3z"/>
<path d="M330.4 410.3l.3 2.5v-2.5zM330.4 410.3l.3 2.5h-.3z"/>
<path d="M380.4 410.3l.2 2.5v-2.5zM380.4 410.3l.2 2.5h-.2z"/>
<path d="M430.4 410.3l.2 2.5v-2.5zM430.4 410.3l.2 2.5h-.2z"/>
<path d="M480.4 410.3l.2 2.5v-2.5zM480.4 410.3l.2 2.5h-.2z"/>
<path d="M530.4 410.3v2.5h.2zM530.4 410.3h.2v2.5z"/>
<path d="M530.4 410.3l.2 2.5v-2.5zM530.4 410.3l.2 2.5h-.2z"/>
<path d="M540.5 410.3l.1 2.5v-2.5zM540.5 410.3l.1 2.5h-.1z"/>
<path d="M555.4 410.3l.2 2.5v-2.5zM555.4 410.3l.2 2.5h-.2z"/>
<path d="M580.4 410.3l.2 2.5v-2.5zM580.4 410.3l.2 2.5h-.2z"/>
<path d="M580.3 410.3l.5 2.5v-2.5zM580.3 410.3l.5 2.5h-.5z"/>
</g>
<path d="M554.4 160.4l30.8 4.3-5.8-4.3zM554.4 160.4l30.8 4.3h-30.8z" fill="#fff"/>
<path d="M554.4 160.4h25l5.8 4.3zM554.4 160.4l30.8 4.3h-30.8z" fill="none" stroke="#fff" stroke-width=".27"/>
<path d="M579.4 145.9h5.8l-5.8 14.5zM585.2 145.9l-5.8 14.5 5.8 4.3z" fill="#fff"/>
<path d="M579.4 145.9h5.8l-5.8 14.5zM585.2 145.9v18.8l-5.8-4.3zM554.4 160.4h25v-14.5h5.8v18.8h-30.8z" fill="none" stroke="#fff" stroke-width=".27"/>
<g fill="#000">
<path d="M529.4 160.5h50v-.2zM529.4 160.3h50l-50 .2z"/>
<path d="M529.4 210.5h50v-.2zM529.4 210.3h50l-50 .2z"/>
<path d="M529.4 227.1h50v-.1zM529.4 227h50l-50 .1z"/>
<path d="M529.4 243.6v.2l50-.2zM529.4 243.8l50-.2v.2z"/>
<path d="M529.4 243.8h50v-.2zM529.4 243.6h50l-50 .2z"/>
<path d="M529.4 260.3v.1l50-.1zM529.4 260.4l50-.1v.1z"/>
<path d="M529.4 260.3v.1l50-.1zM529.4 260.4l50-.1v.1z"/>
<path d="M529.4 277v.1l50-.1zM529.4 277.1l50-.1v.1z"/>
<path d="M529.4 260.3v.1l50-.1zM529.4 260.4l50-.1v.1z"/>
<path d="M529.4 260.3v.1l50-.1zM529.4 260.4l50-.1v.1z"/>
<path d="M529.4 293.6v.2l50-.2zM529.4 293.8l50-.2v.2z"/>
<path d="M529.4 293.6v.2l50-.2zM529.4 293.8l50-.2v.2z"/>
<path d="M529.4 315.3h50zM529.4 315.4l50-.1z"/>
<path d="M529.4 310.3v.1l50-.1zM529.4 310.4l50-.1v.1z"/>
<path d="M529.4 335.3h50zM529.4 335.4l50-.1z"/>
<path d="M529.4 330.3h50zM529.4 330.4l50-.1z"/>
<path d="M529.4 325.3h50zM529.4 325.4l50-.1z"/>
<path d="M529.4 320.3h50zM529.4 320.4l50-.1z"/>
<path d="M529.4 355.3h50zM529.4 355.4l50-.1z"/>
<path d="M529.4 350.3h50zM529.4 350.4l50-.1z"/>
<path d="M529.4 345.3h50zM529.4 345.4l50-.1z"/>
<path d="M529.4 340.3h50zM529.4 340.4l50-.1z"/>
<path d="M529.4 360.3v.1l50-.1zM529.4 360.4l50-.1v.1z"/>
<path d="M529.4 360.3v.1l50-.1zM529.4 360.4l50-.1v.1z"/>
<path d="M579.4 360.4h2.5v-.1zM579.4 360.3h2.5l-2.5 .1z"/>
<path d="M579.4 360.4h2.5v-.1zM579.4 360.3h2.5l-2.5 .1z"/>
</g>
<g fill="none" stroke="#000" stroke-width=".27">
<path d="M108.5 46.2h167.6v154.5h-167.6zM253.4 57.2h14.5M311.8 46.2h167.6v154.5h-167.6zM462.9 55.5h14.5M529.4 160.5l50-.2v.2zM529.4 160.3h50l-50 .2zM529.4 210.5l50-.2v.2zM529.4 210.3h50l-50 .2zM108.5 231.5h167.6v154.5h-167.6zM311.8 231.5h167.6v155h-167.6zM529.4 227.1l50-.1v.1zM529.4 227h50l-50 .1z"/>
<path d="M252.8 242.4h14.5M455.7 243.4h14.6M529.4 243.8l50-.2v.2zM529.4 243.6h50l-50 .2zM529.4 260.3h50l-50 .1zM529.4 260.4l50-.1v.1zM529.4 277h50l-50 .1zM529.4 277.1l50-.1v.1zM529.4 293.6h50l-50 .2zM529.4 293.8l50-.2v.2zM529.4 315.3h50zM529.4 315.4l50-.1z"/>
<path d="M529.4 310.3h50l-50 .1zM529.4 310.4l50-.1v.1zM529.4 335.3h50zM529.4 335.4l50-.1zM529.4 330.3h50zM529.4 330.4l50-.1zM529.4 325.3h50zM529.4 325.4l50-.1zM529.4 320.3h50zM529.4 320.4l50-.1zM529.4 355.3h50zM529.4 355.4l50-.1z"/>
<path d="M529.4 350.3h50zM529.4 350.4l50-.1zM529.4 345.3h50zM529.4 345.4l50-.1zM529.4 340.3h50zM529.4 340.4l50-.1zM529.4 360.3h50l-50 .1zM529.4 360.4l50-.1v.1zM579.4 360.4l2.5-.1v.1zM579.4 360.3h2.5l-2.5 .1z"/>
<circle cx="260.7" cy="57.2" r="7.3"/>
<circle cx="470.2" cy="55.5" r="7.3"/>
<circle cx="260.1" cy="242.4" r="7.3"/>
<circle cx="463" cy="243.4" r="7.3"/>
</g>
<text font-size="13.4" x="538.4" y="390.2">A721</text>
<g font-size="5.5">
<text x="259.1" y="56">1</text>
<text x="468.6" y="54.2">2</text>
<text x="258.5" y="241.1">3</text>
<text x="461.5" y="242.2">4</text>
</g>
<g font-size="5">
<text x="540" y="184.6">PROPOSTA</text>
<text x="535.3" y="190.6">PROGETTUALE</text>
</g>
<g font-size="4.4">
<text x="219.7" y="4.6">CREATO CON LA VERSIONE DIDATTICA DI UN PRODOTTO AUTODESK</text>
<text x="464.9" y="59.9">A721</text>
<text x="255.4" y="61.7">A721</text>
<text x="589.6" y="133.2" transform="rotate(90 589.6 133.2)">CREATO CON LA VERSIONE DIDATTICA DI UN PRODOTTO AUTODESK</text>
<text x="254.8" y="246.8">A722</text>
<text x="457.8" y="247.8">A721</text>
<text x="4.2" y="287.4" transform="rotate(-90 4.2 287.4)">CREATO CON LA VERSIONE DIDATTICA DI UN PRODOTTO AUTODESK</text>
<text x="374" y="416" transform="rotate(-180 374 416)">CREATO CON LA VERSIONE DIDATTICA DI UN PRODOTTO AUTODESK</text>
</g>
<g font-size="2.5">
<text x="50.2" y="10.7">1</text>
<text x="104.8" y="10.7">2</text>
<text x="154.8" y="10.7">3</text>
<text x="204.8" y="10.7">4</text>
<text x="254.8" y="10.7">5</text>
<text x="304.8" y="10.7">6</text>
<text x="354.8" y="10.7">7</text>
<text x="404.8" y="10.7">8</text>
<text x="454.8" y="10.7">9</text>
<text x="504.1" y="10.7">10</text>
<text x="554.1" y="10.7">11</text>
<text x="21.8" y="46.8">A</text>
<text x="583.1" y="49.1">A</text>
<text x="21.8" y="111.8">B</text>
<text x="583.1" y="111.8">B</text>
<text x="530.3" y="153.3">POLITECNICO DI MILANO</text>
<text x="21.7" y="161.8">C</text>
<text x="530.3" y="156.4">SCUOLA DEL DESIGN</text>
<text x="530.3" y="159.4">C.L. DESIGN DEGLI INTERNI</text>
<text x="530.4" y="163.2">PROGETTO:</text>
<text x="21.7" y="211.8">D</text>
<text x="530.4" y="213.2">CORSO:</text>
<text x="540.8" y="215.1">STRUMENTI E METODI</text>
<text x="583" y="211.8">D</text>
<text x="544.6" y="218.1">DEL PROGETTO</text>
<text x="530.4" y="229.8">DOCENTE:</text>
<text x="543" y="236.3">MARCO FERRARA</text>
<text x="530.4" y="246.5">STUDENTI:</text>
<text x="543.7" y="251.4">COLOSIO SIMONE</text>
<text x="21.8" y="261.8">E</text>
<text x="530.4" y="263.2">OGGETTO:</text>
<text x="583.1" y="261.8">E</text>
<text x="542.5" y="266.1">COMODINO TRYSIL</text>
<text x="548.1" y="269.1">302.360.25</text>
<text x="541.6" y="272.1">SEZIONI E DETTAGLI</text>
<text x="530.4" y="279.8">NOTE:</text>
<text x="553.8" y="286.3">-</text>
<text x="530.4" y="296.5">NOME FILE:</text>
<text x="533.8" y="302.4">comodino TRYSIL 302.360.25.dwg</text>
<text x="21.9" y="311.8">F</text>
<text x="583.2" y="311.8">F</text>
<text x="530.3" y="313.7">VERS</text>
<text x="569.9" y="313.7">DATA</text>
<text x="530.4" y="358.7">A</text>
<text x="564" y="358.7">2017.05.23</text>
<text x="21.7" y="361.8">G</text>
<text x="530.4" y="363.3">TAVOLA NO.:</text>
<text x="566.6" y="363.3">8 DI</text>
<text x="573.8" y="363.3">17</text>
<text x="583" y="361.8">G</text>
<text x="530.4" y="405.8">DATA:</text>
<text x="540.4" y="405.7">2017/05/21</text>
<text x="555.4" y="405.8">SCALA:</text>
<text x="571.4" y="405.7">1:1</text>
<text x="19.1" y="410.5" transform="rotate(-90 19.1 410.5)">DIRECTORY: C:\USERS\SIMONE\DESKTOP\COMODINO TRYSIL 302.360.25.DWG | PLOTTED ON: 10/06/2017 11.10.42 | BY USER: SIMONE COLOSIO</text>
<text x="21.7" y="411.7">H</text>
<text x="48.4" y="413.7">1</text>
<text x="104.8" y="413.7">2</text>
<text x="154.8" y="413.7">3</text>
<text x="204.8" y="413.7">4</text>
<text x="254.8" y="413.7">5</text>
<text x="304.8" y="413.7">6</text>
<text x="354.8" y="413.7">7</text>
<text x="404.8" y="413.7">8</text>
<text x="454.8" y="413.7">9</text>
<text x="504.1" y="413.7">10</text>
<text x="530.3" y="408.7">REV:</text>
<text x="531" y="412.8">0</text>
<text x="540.4" y="408.7">A</text>
<text x="541" y="412.8">0.5m</text>
<text x="555.4" y="408.7">FORMATO:</text>
<text x="556" y="412.8">1.25m</text>
<text x="571.8" y="408.7">A2</text>
<text x="574.4" y="412.8">2.5m</text>
</g>
</svg>
